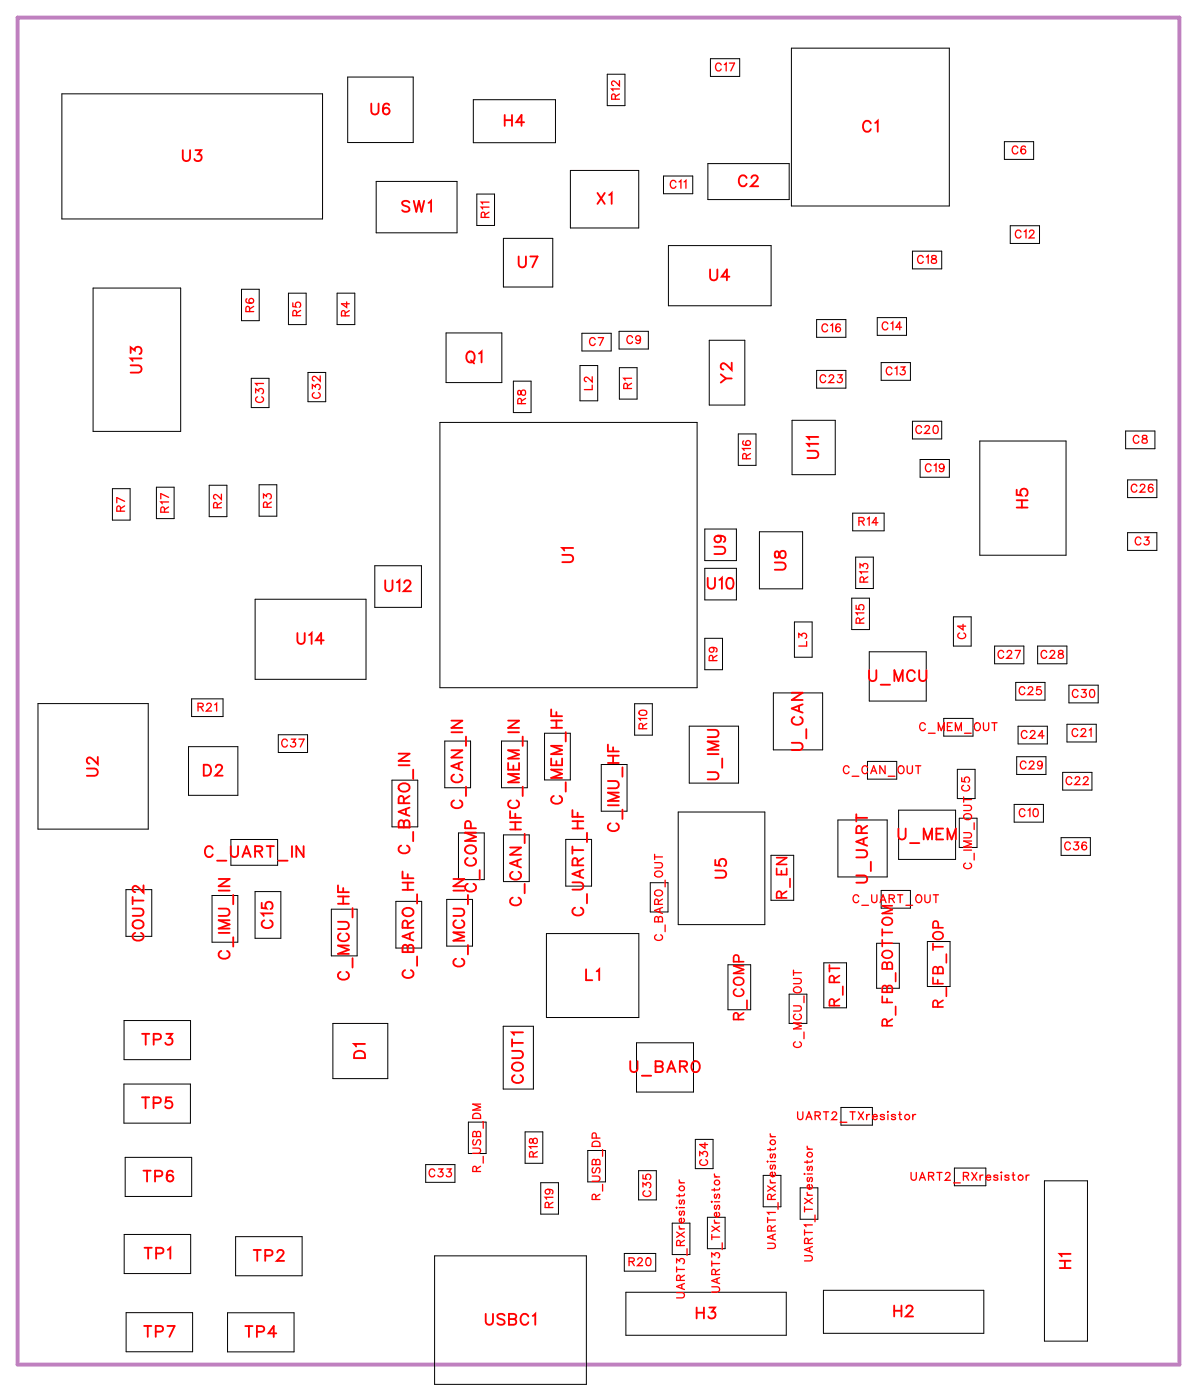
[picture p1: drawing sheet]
<svg xmlns="http://www.w3.org/2000/svg" width="78mm" height="91mm" viewBox="0 0 78 91" stroke-linecap="round" stroke-linejoin="round" font-family="sans-serif">
<path d="M1.1 1.1h75.5v87.5h-75.5z" fill="none" stroke="#bf80bf" stroke-width=".25"/>
<g fill="none" stroke="#000" stroke-width=".06">
<path d="M4 6.1h16.9v8.1h-16.9zM6 18.7h5.7v9.3h-5.7zM15.7 18.8h1.1v2h-1.1zM18.7 19h1.2v2.1h-1.2zM21.9 19h1.1v2.1h-1.1zM22.6 5h4.2v4.3h-4.2zM24.4 11.8h5.3v3.3h-5.3zM30.7 6.5h5.4v2.8h-5.4zM31 12.6h1.1v2h-1.1zM32.7 15.5h3.2v3.1h-3.2zM37 11.1h4.5v3.7h-4.5zM39.4 4.8h1.2v2.1h-1.2z"/>
<path d="M43.1 11.4h1.9v1.2h-1.9zM43.4 16h6.7v3.9h-6.7zM46 10.6h5.2v2.4h-5.2zM46.1 3.8h1.9v1.2h-1.9zM51.4 3.1h10.2v10.3h-10.2zM59.2 16.3h1.9v1.2h-1.9zM65.2 9.2h1.9v1.2h-1.9zM65.6 14.7h1.9v1.1h-1.9zM7.3 31.7h1.1v2.1h-1.1zM10.2 31.6h1.1v2.1h-1.1zM13.6 31.5h1.1v2.1h-1.1zM16.3 24.6h1.2v1.9h-1.2z"/>
<path d="M16.6 38.9h7.2v5.2h-7.2zM16.8 31.5h1.2v2h-1.2zM20 24.2h1.1v1.9h-1.1zM24.3 36.8h3.1v2.7h-3.1zM28.6 27.4h16.7v17.3h-16.7zM29 21.6h3.6v3.3h-3.6zM33.3 24.8h1.2v2h-1.2zM37.7 23.7h1.1v2.3h-1.1zM37.8 21.6h1.9v1.2h-1.9zM40.2 21.5h1.9v1.2h-1.9zM40.2 23.9h1.2v2h-1.2zM45.8 34.4h2v2h-2z"/>
<path d="M45.8 36.9h2v2.1h-2zM46.1 22.1h2.3v4.2h-2.3zM47.9 28.2h1.2v2h-1.2zM49.3 34.5h2.8v3.8h-2.8zM51.4 27.3h2.8v3.5h-2.8zM53 20.8h1.9v1.1h-1.9zM53 24.1h1.9v1.1h-1.9zM55.3 38.9h1.2v2h-1.2zM55.4 33.3h2v1.2h-2zM55.6 36.2h1.1v2h-1.1zM57 20.6h1.9v1.2h-1.9zM57.2 23.6h1.9v1.1h-1.9z"/>
<path d="M59.2 27.4h1.9v1.1h-1.9zM59.7 29.8h1.9v1.2h-1.9zM63.6 28.6h5.6v7.5h-5.6zM73.1 28h1.9v1.2h-1.9zM73.2 31.2h1.9v1.1h-1.9zM73.2 34.6h1.9v1.2h-1.9zM2.5 45.7h7.1v8.2h-7.1zM8.2 57.8h1.7v3h-1.7zM12.2 48.5h3.2v3.2h-3.2zM12.4 45.4h2.1v1.1h-2.1zM13.8 58.2h1.6v3h-1.6zM15 54.5h3v1.7h-3z"/>
<path d="M16.6 57.9h1.6v3.1h-1.6zM18.1 47.7h1.9v1.2h-1.9zM21.5 59.1h1.7v3h-1.7zM25.5 50.7h1.6v3h-1.6zM25.7 58.6h1.7v3h-1.7zM28.9 48.1h1.7v3.1h-1.7zM29 58.4h1.7v3.1h-1.7zM29.8 54.1h1.6v3h-1.6zM32.6 48.1h1.6v3.1h-1.6zM32.7 54.2h1.7v3.1h-1.7zM35.4 47.6h1.6v3.1h-1.6zM36.7 54.5h1.7v3.1h-1.7z"/>
<path d="M39 49.7h1.7v3h-1.7zM41.2 45.7h1.2v2.1h-1.2zM42.2 57.3h1.2v1.9h-1.2zM44 52.7h5.7v7.4h-5.7zM44.8 47.2h3.2v3.7h-3.2zM45.8 41.5h1.1v2h-1.1zM50.1 55.6h1.4v2.9h-1.4zM50.2 45h3.2v3.7h-3.2zM51.6 40.4h1.1v2.3h-1.1zM54.4 53.3h3.2v3.7h-3.2zM56.3 49.5h1.9v1.1h-1.9zM56.4 42.3h3.7v3.2h-3.7z"/>
<path d="M57.2 57.8h1.9v1.2h-1.9zM58.3 52.6h3.7v3.2h-3.7zM61.3 46.7h1.9v1.1h-1.9zM61.9 40.1h1.2v1.9h-1.2zM62.2 50h1.1v1.9h-1.1zM62.3 53.2h1.1v1.9h-1.1zM64.6 42h1.9v1.1h-1.9zM65.9 52.3h1.9v1.1h-1.9zM66 44.3h1.9v1.2h-1.9zM66 49.2h1.9v1.1h-1.9zM66.1 47.2h1.9v1.1h-1.9zM67.4 42h1.9v1.1h-1.9z"/>
<path d="M68.9 54.4h1.9v1.2h-1.9zM69 50.2h1.9v1.1h-1.9zM69.3 47h1.9v1.2h-1.9zM69.4 44.5h1.9v1.2h-1.9zM8 70.4h4.4v2.6h-4.4zM8.1 66.3h4.3v2.5h-4.3zM8.1 75.2h4.3v2.5h-4.3zM21.6 66.5h3.6v3.6h-3.6zM27.6 75.7h1.9v1.1h-1.9zM30.4 72.9h1.2v2h-1.2zM32.7 66.7h1.9v4h-1.9zM34.1 73.5h1.1v2.1h-1.1z"/>
<path d="M35.1 76.8h1.2v2.1h-1.2zM35.5 60.6h6v5.5h-6zM38.2 74.7h1.1v2.1h-1.1zM41.3 67.7h3.7v3.2h-3.7zM41.5 76h1.1v1.9h-1.1zM43.6 79.5h1.2v2h-1.2zM45.1 74h1.2v1.9h-1.2zM45.9 79.1h1.2v2h-1.2zM47.3 62.7h1.4v2.9h-1.4zM49.6 76.4h1.1v2h-1.1zM51.2 64.6h1.2v1.9h-1.2zM52 77.2h1.1v2h-1.1z"/>
<path d="M53.5 62.5h1.5v3h-1.5zM54.6 71.9h2v1.2h-2zM56.9 61.3h1.5v2.9h-1.5zM60.2 61.2h1.5v2.9h-1.5zM62 75.9h2v1.1h-2zM67.8 76.7h2.8v10.4h-2.8zM8.1 80.2h4.3v2.5h-4.3zM8.2 85.3h4.3v2.5h-4.3zM14.8 85.3h4.3v2.5h-4.3zM15.3 80.3h4.3v2.6h-4.3zM28.2 81.6h9.9v8.3h-9.9zM40.5 81.4h2.1v1.2h-2.1z"/>
<path d="M40.6 83.9h10.5v2.8h-10.5zM53.5 83.8h10.4v2.8h-10.4z"/>
</g>
<g fill="none" stroke="#f00" stroke-width=".12">
<path d="M11.9 9.8v.5l.2 .2 .2-.1v-.6M12.7 9.8h.4l-.2 .2a.24 .24 0 0 1 .1 .4 .24 .24 0 0 1-.4-.1M24.1 6.7v.5l.2 .2 .2-.1 .1-.6M25.3 6.8h-.1a.35 .35 0 0 0-.4 .2 .35 .35 0 0 0 .3 .4 .22 .22 0 0 0 .2-.2 .22 .22 0 0 0-.2-.2 .22 .22 0 0 0-.2 .2M26.6 13.2l-.2-.2-.3 .2 .1 .1 .4 .3v.1l-.2 .1-.3-.1M26.9 13l.1 .8 .2-.8 .2 .8 .1-.8M27.8 13.2l.2-.2v.8M32.8 7.5v.7M32.8 7.8h.4M33.2 7.5v.7M33.7 16.7v.5l.2 .2 .2-.1v-.6M34 7.9h-.5l.4-.4v.7"/>
<path d="M34.4 16.7h.5l-.3 .7M38.8 12.5l.5 .7M39.3 12.5l-.5 .7M39.5 12.7l.2-.2v.7M46.1 17.5v.5l.2 .2 .2-.1 .1-.6M47.4 18h-.5l.3-.5v.7M48.5 11.6a.26 .26 0 0 0-.3-.2 .26 .26 0 0 0-.2 .3v.1a.26 .26 0 0 0 .2 .3 .26 .26 0 0 0 .3-.2M48.8 11.6l.1-.2h.2l.1 .1-.1 .3-.3 .3h.4M56.5 8a.26 .26 0 0 0-.3-.2 .26 .26 0 0 0-.2 .3v.2a.26 .26 0 0 0 .2 .3 .26 .26 0 0 0 .3-.2M56.8 8l.2-.2v.8M8.5 23.7h.5l.2 .2-.1 .3h-.6M8.5 22.9v-.3l.3 .2a.24 .24 0 0 1 .3-.2 .24 .24 0 0 1 0 .4"/>
<path d="M9.2 23.3h-.7l.1 .2M25 37.7v.5l.2 .2 .3-.1v-.6M25.8 37.8l.1-.1v.7M26.3 37.9l.1-.2h.1l.2 .1-.1 .3-.4 .3h.5M30.3 22.9h.1a.33 .33 0 0 1 .4 .3 .33 .33 0 0 1-.4 .3l-.1-.2zM30.6 23.4l.2 .2M31.1 23l.2-.2v.7M36.5 36h.5l.2 .2-.1 .3h-.6M37.2 35.6h-.7l.1 .2M46 37.5v.5l.2 .2 .2-.1v-.6M46.4 35.5h.5l.2 .2-.1 .3h-.6M46.6 34.8a.22 .22 0 0 1 .2 .3 .22 .22 0 0 1-.3 .1 .22 .22 0 0 1 0-.4h.1a.34 .34 0 0 1 .5 .3l-.1 .1"/>
<path d="M46.7 37.7l.2-.2v.7M46.8 24.3l.3 .3M47.3 37.6l.1-.1a.37 .37 0 0 1 .2 .4 .37 .37 0 0 1-.2 .3 .45 .45 0 0 1-.1-.6zM47.5 24.6h-.4l-.3 .3M47.5 23.6v.4l-.3-.3-.3-.1-.1 .1v.2l.2 .1M50.3 36.5h.5l.2 .2-.1 .3h-.6M50.3 35.9v.3h.2l.3-.4a.24 .24 0 0 1 .2 .2 .24 .24 0 0 1-.2 .3l-.2-.1-.1-.3zM52.4 29.3h.5l.2 .2-.1 .2-.6 .1M53.1 28.8h-.7l.2 .2M53.1 28.4h-.7l.2 .2M66 31.8v.3l.3 .1a.25 .25 0 0 1 0-.4 .25 .25 0 0 1 .4 .1 .25 .25 0 0 1-.1 .3M66 33h.7"/>
<path d="M66 32.5h.7M66.4 32.5v.5M5.6 49.9h.5l.2 .2-.1 .3h-.6M6.3 49.2v.4l-.3-.3-.2-.1-.2 .1v.2l.2 .1M8.6 59h.5l.2 .2-.1 .3h-.6M8.6 58.5h.7M8.6 58.3v.4M8.7 59.8a.35 .35 0 0 1 .4 0 .35 .35 0 0 1 .2 .4 .33 .33 0 0 1-.5 .1 .33 .33 0 0 1-.1-.5zM9.3 57.5v.5l-.3-.4-.3-.1-.1 .2v.1l.2 .2M13.2 49.7h.3a.38 .38 0 0 1 .2 .3 .38 .38 0 0 1-.2 .4h-.3zM13.8 55.1a.26 .26 0 0 0-.3-.1 .26 .26 0 0 0-.2 .2v.2a.26 .26 0 0 0 .2 .3 .26 .26 0 0 0 .3-.2M14 49.8l.2-.1h.1l.1 .1-.1 .2-.3 .4h.5"/>
<path d="M14.1 55.9h.6M14.2 59h.5l.2 .2-.1 .3h-.6M14.2 57.9h.7M14.2 57.1h.7l-.7 .5h.7M14.9 59.8h-.7l.7 .3-.7 .2h.7M15 55v.5l.2 .2 .2-.1 .1-.6M15.1 58.1v.6M15.7 55.7l.3-.7 .3 .7M15.8 55.4h.4M16.6 55.3h.4v-.3h-.4v.7M16.8 55.3l.2 .4M17 58.6v.4h.3a.25 .25 0 0 1 0-.4 .25 .25 0 0 1 .4 .1 .25 .25 0 0 1-.1 .4"/>
<path d="M17.2 59.8a.26 .26 0 0 0-.2 .3 .26 .26 0 0 0 .3 .2h.1a.26 .26 0 0 0 .3-.2 .26 .26 0 0 0-.2-.3M17.3 55h.5M17.6 55v.7M17.7 59.3h-.7l.1 .2M18.1 55.9h.6M19 55v.7M19.3 41.1v.5l.2 .2 .2-.1 .1-.6M19.7 55v.7l-.5-.7v.7M20.1 41.3l.1-.2v.7M21 41.6h-.5l.4-.5v.7M21.9 59.9h.6l.2 .2-.1 .2-.7 .1M21.9 58.7h.8"/>
<path d="M21.9 58.2h.8M21.9 57.5v.5h.8M22.3 57.7v.3M22.3 58.2v.5M22.9 59v.6M25.9 49.7h.7M25.9 49h.7l-.7 .4h.7M26 51a.35 .35 0 0 1 .4-.1 .35 .35 0 0 1 .2 .4 .33 .33 0 0 1-.5 .1 .33 .33 0 0 1-.1-.4zM26.1 54.9a.26 .26 0 0 0-.2 .3 .26 .26 0 0 0 .3 .2h.1a.26 .26 0 0 0 .3-.2 .26 .26 0 0 0-.2-.3M26.1 57.8h.7M26.1 57.3h.7M26.1 56.6v.5h.7"/>
<path d="M26.2 53.5v-.2h-.2l-.1 .5h.7v-.3l-.1-.2-.2 .1-.1 .4M26.2 52.2v-.4l-.2-.1-.1 .5h.7M26.2 59a.35 .35 0 0 1 .5 0 .35 .35 0 0 1 .1 .4 .33 .33 0 0 1-.5 .1 .33 .33 0 0 1-.1-.5zM26.4 52.6v.3M26.5 56.8v.3M26.5 57.3v.5M26.6 52.5l-.7 .2 .7 .3M26.6 51.7l-.4 .2M26.8 50v.6M26.8 54v.6M26.8 59.8l-.3 .2M27.1 58.1v.6"/>
<path d="M29.3 48.7h.7l-.7 .5h.7M29.3 47.6h.7M29.3 46.8h.7l-.7 .5h.7M29.4 59h.5l.2 .2-.1 .3h-.6M29.4 57.1h.7l-.7 .5h.7M29.4 57.9h.7M29.5 52a.26 .26 0 0 0-.2 .3 .26 .26 0 0 0 .3 .2h.2a.26 .26 0 0 0 .2-.2 .26 .26 0 0 0-.1-.3M29.5 50.3a.26 .26 0 0 0-.2 .3 .26 .26 0 0 0 .3 .2h.2a.26 .26 0 0 0 .2-.2 .26 .26 0 0 0-.1-.3M29.6 59.8a.26 .26 0 0 0-.2 .3 .26 .26 0 0 0 .3 .2h.2a.26 .26 0 0 0 .2-.2 .26 .26 0 0 0-.1-.3M29.8 49.6v.3M30 49.5l-.7 .3 .7 .2M30.3 47.9v.6"/>
<path d="M30.3 51.1v.6M30.3 55a.35 .35 0 0 1 .4-.1 .35 .35 0 0 1 .2 .4 .33 .33 0 0 1-.5 .1 .33 .33 0 0 1-.1-.4zM30.4 57.4a.26 .26 0 0 0-.2 .3 .26 .26 0 0 0 .3 .2h.1a.26 .26 0 0 0 .3-.2 .26 .26 0 0 0-.2-.3M30.4 55.7a.26 .26 0 0 0-.2 .3 .26 .26 0 0 0 .3 .2h.1a.26 .26 0 0 0 .3-.2 .26 .26 0 0 0-.2-.3M30.4 58.1v.6M30.6 53.8l-.1-.4h-.2l-.1 .4h.7M30.9 54.1h-.7l.7 .3-.7 .2h.7M31.1 56.5v.6M33 47.6h.7M33 46.8h.7l-.7 .5h.7M33 49.6v.4h.7v-.4M33.1 55.1h.7l-.7 .4h.7"/>
<path d="M33.1 53.9h.7M33.1 53.4h.7M33.1 52.7v.4h.7M33.2 52a.26 .26 0 0 0-.2 .3 .26 .26 0 0 0 .3 .2h.1a.26 .26 0 0 0 .3-.2 .26 .26 0 0 0-.2-.3M33.3 58.3a.26 .26 0 0 0-.2 .3 .26 .26 0 0 0 .3 .2h.2a.26 .26 0 0 0 .2-.2 .26 .26 0 0 0-.1-.3M33.3 56.6a.26 .26 0 0 0-.2 .3 .26 .26 0 0 0 .3 .2h.2a.26 .26 0 0 0 .2-.2 .26 .26 0 0 0-.1-.3M33.3 49.7v.3M33.5 52.9v.2M33.5 53.4v.5M33.6 55.9v.3M33.7 48.7h-.7l.7 .3-.7 .3h.7M33.7 50.3h-.7l.7 .3-.7 .2h.7"/>
<path d="M33.8 55.8l-.7 .3 .7 .3M33.9 47.8v.7M33.9 51.1v.6M34.1 54.2v.6M34.1 57.4v.6M35.8 49.3v.4h.7v-.4M35.8 47.3h.7M35.8 46.8h.7M35.8 46.1v.4h.7M36 51.7a.26 .26 0 0 0-.2 .3 .26 .26 0 0 0 .3 .2h.1a.26 .26 0 0 0 .3-.2 .26 .26 0 0 0-.2-.3M36.1 46.3v.2M36.1 46.8v.5"/>
<path d="M36.1 49.4v.3M36.5 50h-.7l.7 .3-.7 .2h.7M36.5 48.5h-.7l.7 .2-.7 .3h.7M36.7 47.6v.6M36.7 50.8v.6M37.2 57.3h.5l.2 .2-.1 .3h-.6M37.2 53.8h.7M37.2 55.2h.7M37.2 52.6v.5h.7M37.2 55v.5M37.2 53.3h.7M37.3 59a.26 .26 0 0 0-.1 .3 .26 .26 0 0 0 .2 .2h.2a.26 .26 0 0 0 .3-.2 .26 .26 0 0 0-.2-.3"/>
<path d="M37.5 56.2v-.4h-.3v.4h.7M37.5 52.8v.3M37.5 53.3v.5M37.6 56.6v.3M37.9 56.5l-.7 .3 .7 .2M37.9 55.7l-.4 .3M38.1 54.1v.6M38.1 58.1v.6M39.5 50.7h.5l.2 .2-.1 .3h-.6M39.5 52.3h.7M39.5 49.6h.7M39.5 49.1h.7"/>
<path d="M39.5 48.4v.4h.7M39.6 53.5a.26 .26 0 0 0-.1 .3 .26 .26 0 0 0 .2 .2h.2a.26 .26 0 0 0 .3-.2 .26 .26 0 0 0-.2-.3M39.8 48.5v.3M39.8 49.1v.5M40.2 51.5h-.7l.7 .3-.7 .2h.7M40.4 49.8v.7M40.4 52.6v.6M45.9 50.2h.6l.2 .2-.1 .2h-.7M45.9 47.4h.6l.2 .2-.1 .3h-.7M45.9 49h.8M46.4 56.5h.6l.2 .3-.1 .2h-.7M46.4 55.9v.3h.3a.25 .25 0 0 1 0-.3 .25 .25 0 0 1 .4 0 .25 .25 0 0 1-.1 .4"/>
<path d="M46.7 48.2h-.8l.8 .2-.8 .3h.8M46.9 49.3v.6M51.4 48.3h.5l.2 .2-.1 .2h-.6M51.4 45h.7l-.7 .5h.7M51.6 46.6a.26 .26 0 0 0-.2 .3 .26 .26 0 0 0 .3 .2h.1a.26 .26 0 0 0 .3-.2 .26 .26 0 0 0-.1-.3M51.9 45.9v.3M52.1 45.8l-.7 .2 .7 .3M52.4 47.4v.6M55.6 56.9h.5l.2 .2-.1 .2h-.6M55.6 55.2h.5l.2 .2-.1 .3h-.6M55.6 53.1h.7M55.6 52.9v.5"/>
<path d="M55.9 54.1v-.4h-.2l-.1 .4h.7M56.1 54.5v.3M56.3 54.4l-.7 .3 .7 .2M56.3 53.6l-.4 .3M56.4 43.5v.5l.2 .2 .3-.1v-.6M56.5 56v.6M57.2 44.5h.6M58.1 44.2v-.7l.2 .7 .3-.7v.7M58.3 53.8v.5l.2 .2 .3-.1v-.6M59.1 54.8h.6M59.4 43.7a.26 .26 0 0 0-.3-.2 .26 .26 0 0 0-.2 .3v.2a.26 .26 0 0 0 .2 .2 .26 .26 0 0 0 .3-.1M59.7 43.5v.5l.2 .2 .2-.1 .1-.6"/>
<path d="M60 54.5v-.7l.2 .7 .3-.7v.7M60.8 54.2h.3M61.2 53.8h-.4v.7h.4M61.5 54.5v-.7l.3 .7 .3-.7v.7M8.8 60.6a.26 .26 0 0 0-.2 .3 .26 .26 0 0 0 .3 .2h.2a.26 .26 0 0 0 .2-.2 .26 .26 0 0 0-.1-.3M9.2 71.3h.5M9.2 67.2h.5M9.3 76h.5M9.5 71.3v.7M9.5 67.2v.7M9.5 76v.8M10 71.7l.4-.1v-.2l-.4-.1v.7"/>
<path d="M10 67.5h.4v-.3h-.4v.7M10.1 76.4h.4v-.3l-.4-.1v.8M10.8 67.2h.4l-.2 .2a.24 .24 0 0 1 .1 .4 .24 .24 0 0 1-.4-.1M11.1 71.3h-.3v.3a.25 .25 0 0 1 .3 0 .25 .25 0 0 1 0 .4 .25 .25 0 0 1-.4-.1M11.2 76.1a.35 .35 0 0 0-.4 .2 .35 .35 0 0 0 .2 .5 .22 .22 0 0 0 .3-.2 .22 .22 0 0 0-.2-.3 .22 .22 0 0 0-.3 .2M14.2 60.6h.7M14.4 61.8a.26 .26 0 0 0-.2 .3 .26 .26 0 0 0 .3 .2h.1a.26 .26 0 0 0 .3-.2 .26 .26 0 0 0-.2-.3M15.1 60.9v.6M22.1 63.1a.26 .26 0 0 0-.2 .3 .26 .26 0 0 0 .3 .2h.2a.26 .26 0 0 0 .3-.2 .26 .26 0 0 0-.2-.3M22.1 60.6a.26 .26 0 0 0-.2 .3 .26 .26 0 0 0 .3 .2h.2a.26 .26 0 0 0 .3-.2 .26 .26 0 0 0-.2-.3M22.7 61.4h-.8l.8 .3-.8 .3h.8M22.9 62.2v.7"/>
<path d="M23.1 68.3h.2h.3l.1 .4h-.7zM23.7 67.8h-.7l.1 .2M26.3 63a.26 .26 0 0 0-.2 .3 .26 .26 0 0 0 .3 .2h.2a.26 .26 0 0 0 .2-.2 .26 .26 0 0 0-.1-.3M26.5 61.5l-.1-.1h-.2l-.1 .5h.7v-.4l-.1-.1h-.2v.5M26.5 60.3l-.1-.4-.2-.1-.1 .5h.7M26.6 60.7v.3M26.8 60.6l-.7 .2 .7 .3M27.1 62.1v.6M29.6 62.3a.26 .26 0 0 0-.2 .3 .26 .26 0 0 0 .3 .2h.2a.26 .26 0 0 0 .2-.2 .26 .26 0 0 0-.1-.3M30.1 60.6h-.7l.7 .2-.7 .3h.7M30.4 61.4v.6M33.2 68.3h.6l.2 .2-.1 .2h-.7"/>
<path d="M33.2 67.7h.8M33.2 67.5v.5M33.4 69.1a.35 .35 0 0 1 .4-.1 .35 .35 0 0 1 .1 .4 .33 .33 0 0 1-.4 .2 .33 .33 0 0 1-.1-.5zM33.4 69.8a.26 .26 0 0 0-.2 .3 .26 .26 0 0 0 .3 .2h.2a.26 .26 0 0 0 .3-.2 .26 .26 0 0 0-.2-.3M34 67.1h-.8l.2 .1M38.1 63v.7h.4M38.7 63.1l.2-.1v.7M40.9 68.9v.5l.2 .2 .3-.1v-.6M41.7 69.9h.6M42.6 69.3h.4v.2l-.1 .1h-.3v-.7l.4 .1v.2l-.1 .1M43.3 69.6l.3-.7 .3 .7M43.4 69.4h.4"/>
<path d="M44.1 69.3l.4-.1 .1-.2-.5-.1v.7M44.4 69.3l.2 .3M45 69a.33 .33 0 0 1 .4 .3 .33 .33 0 0 1-.4 .3l-.1-.2zM9.4 86.1h.4M9.4 81.1h.5M9.6 86.1v.7M9.6 81.1v.7M10.1 86.5h.4l.1-.3-.5-.1v.7M10.1 81.4h.4l.1-.3h-.5v.7M10.9 86.1h.4l-.3 .7M10.9 81.2l.2-.1v.7M15.9 86.1h.5"/>
<path d="M16.2 86.1v.8M16.5 81.2h.4M16.7 86.5h.4v-.3l-.4-.1v.8M16.7 81.2v.7M17.2 81.6l.4-.1 .1-.2-.5-.1v.7M17.9 86.6h-.5l.4-.5v.8M18 81.4l.1-.2h.2l.1 .1-.1 .3-.3 .3h.4M31.5 85.4v.5l.2 .2 .3-.1v-.6M32.8 85.5l-.2-.1-.3 .1 .1 .1 .4 .3v.1l-.2 .1-.3-.1M33 85.7l.5 .1v.1l-.1 .2h-.4v-.7h.5v.2l-.1 .1M34.3 85.5a.26 .26 0 0 0-.3-.2 .26 .26 0 0 0-.2 .3v.2a.26 .26 0 0 0 .2 .3 .26 .26 0 0 0 .3-.2M34.6 85.5l.2-.1v.7"/>
<path d="M45.2 84.9v.7M45.2 85.3h.5M45.7 84.9v.7M46.1 84.9h.3l-.2 .3a.24 .24 0 0 1 .2 .4 .24 .24 0 0 1-.4-.1M58.1 84.8v.7M58.1 85.1h.4M58.5 84.8v.7M58.8 85l.2-.2h.1l.2 .1-.1 .3-.4 .3h.5M68.8 82.4h.7M68.8 81.9h.7M69.1 81.9v.5M69.5 81.5h-.7l.1 .1"/>
</g>
<g fill="none" stroke="#f00" stroke-width=".08">
<path d="M16 19.4a.22 .22 0 0 0 .2 .3 .22 .22 0 0 0 .2-.3 .16 .16 0 0 0-.2 .1 .16 .16 0 0 0 .1 .2M16.5 19.9l-.3 .2M19 19.7v.2h.2a.18 .18 0 0 1 0-.2 .18 .18 0 0 1 .3 0 .18 .18 0 0 1-.1 .3M22.5 19.6v.4l-.3-.3h.5M31.5 14.1v-.3h-.2l-.1 .3h.6M31.8 13.5h-.6l.1 .1M31.8 13.1h-.6l.1 .2M31.8 13.8l-.3 .2M40 6.4l-.1-.2-.1-.1-.1 .3h.5M40.2 5.8h-.5l.1 .1M40.2 5.2v.4l-.3-.3-.2 .1 .1 .2M40.2 6.1l-.2 .2"/>
<path d="M43.9 11.8a.19 .19 0 0 0-.2-.1 .19 .19 0 0 0-.2 .2v.1a.19 .19 0 0 0 .2 .2 .19 .19 0 0 0 .2-.1M44.1 11.8l.1-.1v.5M44.4 11.8l.1-.1v.5M46.8 4.2a.19 .19 0 0 0-.2-.1 .19 .19 0 0 0-.1 .2v.1a.19 .19 0 0 0 .1 .2 .19 .19 0 0 0 .2-.1M47 4.2l.2-.1v.5M47.4 4.1h.3l-.2 .5M59.9 16.7a.19 .19 0 0 0-.2-.1 .19 .19 0 0 0-.1 .2v.1a.19 .19 0 0 0 .1 .2 .19 .19 0 0 0 .2-.1M60.1 16.7l.2-.1v.5M60.5 16.6v.2a.21 .21 0 0 1 .3 0 .21 .21 0 0 1 0 .3h-.3v-.2l.3-.2v-.1zM66.1 9.6a.19 .19 0 0 0-.2-.1 .19 .19 0 0 0-.2 .2v.1a.19 .19 0 0 0 .2 .2 .19 .19 0 0 0 .2-.1M66.3 15.1a.19 .19 0 0 0-.2-.2 .19 .19 0 0 0-.2 .2v.2a.19 .19 0 0 0 .2 .2 .19 .19 0 0 0 .2-.2M66.5 15l.1-.1v.6"/>
<path d="M66.6 9.6v-.1a.22 .22 0 0 0-.3 .2 .22 .22 0 0 0 .3 .2 .16 .16 0 0 0-.1-.2 .16 .16 0 0 0-.2 .1M66.8 15.1l.1-.2 .2 .1-.3 .5h.4M7.8 33.2v-.3h-.1l-.1 .3h.5M8.1 32.9l-.3 .1M8.1 32.6l-.5-.3v.4M10.7 33.3v-.3l-.2-.1-.1 .4h.5M10.9 32.6h-.5l.1 .1M10.9 32.9l-.2 .2M10.9 32.3l-.5-.2v.3M14.1 33v-.3l-.1-.1-.1 .4h.5M14.4 32.1v.3l-.4-.3-.1 .1 .1 .2M14.4 32.6l-.3 .2"/>
<path d="M16.2 20.2v-.3h-.1l-.1 .3h.5M16.6 25.5v-.2l.2 .1a.17 .17 0 0 1 .3-.1 .17 .17 0 0 1-.1 .3M16.7 25.8a.19 .19 0 0 0-.1 .2 .19 .19 0 0 0 .2 .1h.1a.19 .19 0 0 0 .2-.1 .19 .19 0 0 0-.1-.2M17.1 32.4v-.3l.2 .1a.17 .17 0 0 1 .3-.1 .17 .17 0 0 1-.1 .3M17.1 24.9h-.5l.1 .1M17.3 33v-.3l-.1-.1-.1 .4h.5M17.6 32.6l-.3 .2M19.3 20.5l-.1-.3h-.1l-.1 .3h.5M19.5 20.2l-.2 .1M20.3 25.3v-.3l.2 .1a.17 .17 0 0 1 .3-.1 .17 .17 0 0 1-.1 .3M20.4 25.5a.19 .19 0 0 0-.1 .2 .19 .19 0 0 0 .2 .2h.1a.19 .19 0 0 0 .2-.2 .19 .19 0 0 0-.1-.2M20.8 24.4v.4l-.4-.4-.1 .2 .1 .1"/>
<path d="M22.4 20.5v-.3h-.1l-.1 .3h.5M22.7 20.2l-.3 .1M33.6 25.4v.2l.1 .1 .3-.4a.17 .17 0 0 1 .1 .2 .17 .17 0 0 1-.1 .2l-.2-.3zM33.9 26.2l-.1-.3h-.1l-.1 .3h.5M34.1 25.9l-.2 .2M38.5 24.5v.3l-.4-.3-.2 .1 .2 .2M38.5 25v.3h-.6M38.6 22.1a.19 .19 0 0 0-.2-.2 .19 .19 0 0 0-.1 .2v.2a.19 .19 0 0 0 .1 .1 .19 .19 0 0 0 .2-.1M38.8 21.9h.4l-.3 .5M40.7 25.2v-.3h-.1l-.1 .3h.5M41 24.6h-.5l.1 .1M41 24.9l-.3 .2"/>
<path d="M41.1 21.9a.19 .19 0 0 0-.2-.1 .19 .19 0 0 0-.2 .2v.1a.19 .19 0 0 0 .2 .2 .19 .19 0 0 0 .2-.1M41.6 22a.16 .16 0 0 1-.2 .1 .16 .16 0 0 1-.1-.2 .16 .16 0 0 1 .3 0l-.1 .4-.2-.1M48.3 28.6l-.1 .1a.22 .22 0 0 0 .3 .3 .22 .22 0 0 0 .2-.4 .16 .16 0 0 0-.3 .1 .16 .16 0 0 0 .2 .2M48.5 29.8l-.1-.3h-.1l-.1 .3h.5M48.7 29.1h-.5l.1 .2M48.7 29.5l-.2 .1M53.6 24.5a.19 .19 0 0 0-.2-.2 .19 .19 0 0 0-.2 .2v.2a.19 .19 0 0 0 .2 .2 .19 .19 0 0 0 .2-.2M53.7 21.2a.19 .19 0 0 0-.2-.2 .19 .19 0 0 0-.1 .2v.2a.19 .19 0 0 0 .1 .2 .19 .19 0 0 0 .2-.2M53.8 24.5l.1-.2 .2 .1-.3 .5h.4M53.9 21.1l.2-.1v.6M54.4 24.3h.3l-.2 .2a.18 .18 0 0 1 .2 .3 .17 .17 0 0 1-.3 0M54.6 21.1h-.1a.22 .22 0 0 0-.3 .2 .22 .22 0 0 0 .4 .2 .16 .16 0 0 0-.1-.3 .16 .16 0 0 0-.2 .2"/>
<path d="M55.6 39.3v.3h.2a.18 .18 0 0 1 0-.3 .18 .18 0 0 1 .3 .1 .18 .18 0 0 1-.1 .2M55.8 33.9l.3-.1v-.1l-.3-.1v.5M55.8 36.9v-.3l.2 .2a.18 .18 0 0 1 .3-.2 .17 .17 0 0 1 0 .3M55.9 33.9l.2 .2M56.1 37.8v-.3h-.2l-.1 .3h.6M56.1 39.8h-.5l.1 .1M56.3 33.7l.1-.1v.5M56.4 37.1h-.6l.1 .2M56.4 37.5l-.3 .1M57 34h-.4l.3-.4v.5M57.6 21a.19 .19 0 0 0-.2-.1 .19 .19 0 0 0-.1 .2v.1a.19 .19 0 0 0 .1 .2 .19 .19 0 0 0 .2-.1M57.9 21l.1-.1v.5"/>
<path d="M57.9 24a.19 .19 0 0 0-.2-.2 .19 .19 0 0 0-.1 .2v.2a.19 .19 0 0 0 .1 .1 .19 .19 0 0 0 .2-.1M58.1 23.9l.1-.1v.5M58.5 23.8h.3l-.2 .2a.17 .17 0 0 1 .1 .3 .17 .17 0 0 1-.3 0M58.5 21.3h-.3l.2-.4v.5M59.8 27.8a.19 .19 0 0 0-.2-.2 .19 .19 0 0 0-.1 .2v.2a.19 .19 0 0 0 .1 .2 .19 .19 0 0 0 .2-.2M60.1 27.8l.1-.2 .2 .1-.4 .5h.4M60.5 30.3a.19 .19 0 0 0-.3-.2 .19 .19 0 0 0-.1 .2v.2a.19 .19 0 0 0 .1 .1 .19 .19 0 0 0 .3-.1M60.7 27.7a.23 .23 0 0 1 .2 .2 .23 .23 0 0 1-.2 .2l-.1-.2zM60.7 30.2l.1-.1v.5M61.3 30.3a.16 .16 0 0 1-.2 .1 .16 .16 0 0 1-.1-.2 .16 .16 0 0 1 .3 0l-.1 .4h-.2M73.8 31.6a.19 .19 0 0 0-.2-.1 .19 .19 0 0 0-.1 .2v.1a.19 .19 0 0 0 .1 .2 .19 .19 0 0 0 .2-.2M74 28.4a.19 .19 0 0 0-.3-.1 .19 .19 0 0 0-.1 .2v.1a.19 .19 0 0 0 .1 .2 .19 .19 0 0 0 .3-.1"/>
<path d="M74 31.6l.1-.1 .2 .1-.3 .4h.4M74.1 35a.19 .19 0 0 0-.2-.1 .19 .19 0 0 0-.2 .2v.1a.19 .19 0 0 0 .2 .2 .19 .19 0 0 0 .2-.1M74.2 28.3v.2a.21 .21 0 0 1 .2 0 .21 .21 0 0 1 0 .3l-.2-.1v-.1l.3-.2-.1-.1zM74.3 34.9h.3l-.1 .2a.17 .17 0 0 1 .1 .3 .17 .17 0 0 1-.3-.1M74.9 31.5h-.1a.22 .22 0 0 0-.3 .2 .22 .22 0 0 0 .4 .2 .16 .16 0 0 0-.1-.2 .16 .16 0 0 0-.2 .1M12.9 45.9h.3v-.1l-.3-.1v.5M13 45.9l.2 .3M13.4 45.8l.2-.1 .1 .1-.3 .4h.3M13.9 45.8l.2-.1v.5M18.7 48.1a.19 .19 0 0 0-.3-.1 .19 .19 0 0 0-.1 .2v.1a.19 .19 0 0 0 .1 .2 .19 .19 0 0 0 .3-.1M18.9 48h.3l-.2 .2a.18 .18 0 0 1 .2 .3 .17 .17 0 0 1-.3-.1M19.4 48h.3l-.2 .5"/>
<path d="M41.5 46.2a.25 .25 0 0 1 .3-.1 .25 .25 0 0 1 .2 .3 .25 .25 0 0 1-.3 .1 .25 .25 0 0 1-.2-.3zM41.7 47.3v-.3h-.1l-.1 .3h.5M42 46.7h-.5l.1 .1M42 47l-.3 .2M42.5 56h.4l.1 .2-.1 .2h-.4M42.5 55.7h.5M42.5 55.5v.3M42.8 59.7l-.1-.2-.1 .1-.1 .3h.5l-.1-.4-.1 .1v.3M42.8 58.7l-.1-.2-.1-.1-.1 .3h.5M42.8 59v.3M43 59l-.5 .1 .5 .2M43 58.4l-.2 .2"/>
<path d="M43.2 57.2v.4M46.2 42.1a.16 .16 0 0 1 .2 .2 .16 .16 0 0 1-.3 0 .16 .16 0 0 1 0-.2h.4v.2M46.3 42.9v-.3h-.2l-.1 .3h.6M46.6 42.6l-.3 .1M51.9 41.4v-.2l.2 .1a.17 .17 0 0 1 .2-.1 .17 .17 0 0 1 0 .3M52.4 41.7v.3h-.5M55.1 49.9a.19 .19 0 0 0-.2-.2 .19 .19 0 0 0-.1 .2v.2a.19 .19 0 0 0 .1 .2 .19 .19 0 0 0 .2-.2M55.3 50.4h.5M55.8 58.2a.19 .19 0 0 0-.3-.1 .19 .19 0 0 0-.1 .2v.1a.19 .19 0 0 0 .1 .2 .19 .19 0 0 0 .3-.1M55.8 40.5v-.3l-.1-.1-.1 .4h.5M56 58.8h.4M56.1 40.1l-.3 .2"/>
<path d="M56.3 49.9a.19 .19 0 0 0-.2-.2 .19 .19 0 0 0-.1 .2v.2a.19 .19 0 0 0 .1 .2 .19 .19 0 0 0 .2-.2M56.5 50.3l.2-.6 .2 .6M56.6 58.1v.4l.1 .1h.2v-.5M56.6 50.1h.3M57.1 58.6l.2-.5 .2 .5M57.2 58.5h.3M57.5 49.7v.6l-.4-.6v.6M57.7 50.4h.4M57.7 58.4l.3-.1 .1-.1-.4-.1v.5M57.9 58.4l.2 .2M58.3 58.1h.3M58.4 58.1v.5"/>
<path d="M58.8 58.8h.5M58.9 49.7v.4l.2 .2 .1-.1v-.5M59.4 49.7h.4M59.6 49.7v.6M60.1 58.1v.4l.1 .1h.2v-.5M60.1 47.1a.19 .19 0 0 0-.2-.1 .19 .19 0 0 0-.2 .1v.2a.19 .19 0 0 0 .2 .2 .19 .19 0 0 0 .2-.2M60.3 47.6h.4M60.6 58.1h.3M60.8 58.1v.5M60.9 47.5v-.5l.2 .5 .2-.5v.5M61.5 47.2h.2M61.8 47h-.3v.5h.3"/>
<path d="M62 47.5v-.5l.2 .5 .2-.5v.5M62.3 41.1a.19 .19 0 0 0-.1 .2 .19 .19 0 0 0 .2 .2h.1a.19 .19 0 0 0 .2-.2 .19 .19 0 0 0-.1-.2M62.4 50.5v.3h.3a.18 .18 0 0 1 0-.3 .18 .18 0 0 1 .2 0 .18 .18 0 0 1 0 .3M62.5 40.6v.3l-.3-.2h.5M62.6 51a.19 .19 0 0 0-.2 .2 .19 .19 0 0 0 .2 .2h.2a.19 .19 0 0 0 .2-.2 .19 .19 0 0 0-.2-.2M62.6 54.1h.3l.2 .1-.1 .2h-.4M62.6 52.3h.3l.2 .2-.1 .1-.4 .1M62.6 55.2h.5M62.6 51.9h.5M62.6 51.8v.3M62.6 47.6h.5M62.7 56.1a.19 .19 0 0 0-.1 .2 .19 .19 0 0 0 .2 .1h.1a.19 .19 0 0 0 .2-.1 .19 .19 0 0 0-.1-.2"/>
<path d="M63.1 54.6h-.5l.5 .2-.5 .2h.5M63.3 53.5v.4M63.3 55.4v.5M63.9 47v.3l.1 .2 .2-.1v-.4M64.4 47h.3M64.6 47v.5M65.2 42.4a.19 .19 0 0 0-.2-.1 .19 .19 0 0 0-.2 .1v.2a.19 .19 0 0 0 .2 .2 .19 .19 0 0 0 .2-.2M65.4 42.4l.1-.1h.2l-.3 .5h.3M65.9 42.3h.4l-.3 .5M66.5 44.7a.19 .19 0 0 0-.2-.1 .19 .19 0 0 0-.1 .2v.1a.19 .19 0 0 0 .1 .2 .19 .19 0 0 0 .2-.1M66.5 52.7a.19 .19 0 0 0-.2-.2 .19 .19 0 0 0-.1 .2v.2a.19 .19 0 0 0 .1 .2 .19 .19 0 0 0 .2-.2M66.6 49.6a.19 .19 0 0 0-.2-.2 .19 .19 0 0 0-.1 .2v.2a.19 .19 0 0 0 .1 .2 .19 .19 0 0 0 .2-.2"/>
<path d="M66.7 47.6a.19 .19 0 0 0-.2-.1 .19 .19 0 0 0-.2 .2v.1a.19 .19 0 0 0 .2 .2 .19 .19 0 0 0 .2-.2M66.8 52.6l.1-.1v.6M66.8 44.7l.1-.1 .2 .1-.4 .4h.4M66.8 49.6l.1-.2 .2 .1-.3 .5h.4M66.9 47.6l.1-.1 .2 .1-.3 .4h.3M67.2 52.6a.23 .23 0 0 1 .2 .2 .23 .23 0 0 1-.2 .2l-.1-.2zM67.6 44.6h-.3v.2a.18 .18 0 0 1 .3 0 .18 .18 0 0 1 0 .3 .18 .18 0 0 1-.3-.1M67.7 49.6a.16 .16 0 0 1-.2 .1 .16 .16 0 0 1-.1-.2 .16 .16 0 0 1 .3 0l-.1 .4h-.2M67.8 47.8h-.4l.3-.3v.5M68 42.4a.19 .19 0 0 0-.3-.1 .19 .19 0 0 0-.1 .1v.2a.19 .19 0 0 0 .2 .2 .19 .19 0 0 0 .2-.2M68.2 42.4l.1-.1h.2l-.3 .5h.3M68.8 42.3v.1a.21 .21 0 0 1 .2 .1 .21 .21 0 0 1 0 .2h-.3v-.2l.3-.1v-.1z"/>
<path d="M69.5 54.8a.19 .19 0 0 0-.2-.1 .19 .19 0 0 0-.2 .2v.1a.19 .19 0 0 0 .2 .2 .19 .19 0 0 0 .2-.1M69.6 50.6a.19 .19 0 0 0-.2-.1 .19 .19 0 0 0-.2 .2v.1a.19 .19 0 0 0 .2 .2 .19 .19 0 0 0 .2-.2M69.8 54.7h.2l-.1 .2a.17 .17 0 0 1 .1 .3 .17 .17 0 0 1-.3-.1M69.8 50.6l.1-.1 .2 .1-.3 .4h.3M70 47.5a.19 .19 0 0 0-.2-.2 .19 .19 0 0 0-.2 .2v.2a.19 .19 0 0 0 .2 .1 .19 .19 0 0 0 .2-.1M70 44.9a.19 .19 0 0 0-.2-.1 .19 .19 0 0 0-.2 .2v.1a.19 .19 0 0 0 .2 .2 .19 .19 0 0 0 .2-.1M70.2 47.5l.1-.2 .2 .1-.3 .4h.3M70.2 44.8h.3l-.1 .2a.17 .17 0 0 1 .1 .3 .17 .17 0 0 1-.3-.1M70.4 50.6l.1-.1 .2 .1-.4 .4h.4M70.5 54.8v-.1a.22 .22 0 0 0-.3 .2 .22 .22 0 0 0 .3 .2 .16 .16 0 0 0 0-.2 .16 .16 0 0 0-.3 .1M70.7 47.4l.1-.1v.5M70.8 44.8a.23 .23 0 0 1 .3 .2 .23 .23 0 0 1-.3 .3l-.1-.2z"/>
<path d="M28.2 76.1a.19 .19 0 0 0-.2-.2 .19 .19 0 0 0-.1 .2v.2a.19 .19 0 0 0 .1 .1 .19 .19 0 0 0 .2-.1M28.5 75.9h.2l-.1 .2a.17 .17 0 0 1 .1 .3 .17 .17 0 0 1-.3 0M29 75.9h.3l-.2 .2a.18 .18 0 0 1 .2 .3 .17 .17 0 0 1-.3 0M30.7 74.6h.4l.1 .1-.1 .2h-.4M30.7 72.4a.29 .29 0 0 1 .5 .1v.2h-.5zM30.8 74l-.1 .2 .1 .2 .1-.1 .1-.2 .1-.1 .1 .2-.1 .2M30.9 76.1v-.3h-.1l-.1 .3h.5M30.9 73.6v-.1h-.2v.3h.5l-.1-.3h-.1l-.1 .3M31.2 75.8l-.3 .1M31.2 71.7h-.5l.5 .2-.5 .2h.5M31.4 72.9v.4M31.4 75.1v.5"/>
<path d="M34.4 74v.2l.1 .1 .2-.4a.17 .17 0 0 1 .2 .2 .17 .17 0 0 1-.2 .2l-.1-.3zM34.6 75.2v-.3l-.1-.1-.1 .4h.5M34.9 74.5h-.5l.1 .1M34.9 74.8l-.3 .2M35.6 77.3a.16 .16 0 0 1 .1 .2 .16 .16 0 0 1-.2 0 .16 .16 0 0 1 0-.2h.4l-.1 .3M35.6 78.4v-.2l-.1-.1-.1 .3h.5M35.9 77.8h-.5l.1 .1M35.9 78.1l-.3 .2M38.4 76.4h.4l.2 .1-.1 .2h-.5M38.5 75.9l-.1 .1 .1 .2 .1-.1 .2-.2 .2 .1-.1 .2M38.5 74.2h.4l.1 .3h-.6zM38.7 77.9v-.3h-.2l-.1 .3h.6"/>
<path d="M38.7 75.4l-.1-.1h-.1l-.1 .4h.6l-.1-.4-.2 .1v.3M38.7 73.9v-.3h-.2l-.1 .3h.6M39 77.6l-.3 .2M39.1 74.7v.4M39.1 76.9v.5M41.7 77.1v-.3l.2 .2a.17 .17 0 0 1 .3-.1 .17 .17 0 0 1 0 .3M41.7 76.3v.3h.3a.18 .18 0 0 1 0-.3 .18 .18 0 0 1 .2 0 .18 .18 0 0 1 0 .3M41.9 77.4a.19 .19 0 0 0-.2 .2 .19 .19 0 0 0 .2 .1h.2a.19 .19 0 0 0 .2-.1 .19 .19 0 0 0-.2-.2M42.6 60.7a.19 .19 0 0 0-.1 .2 .19 .19 0 0 0 .2 .2h.1a.19 .19 0 0 0 .2-.2 .19 .19 0 0 0-.1-.2M43.2 60.1v.4M43.9 78.5h.1M44.1 79.6l.1 .2"/>
<path d="M44.1 76.6l.1 .2M44.1 78.4h.3M44.1 76.8h.3M44.1 79.8h.3M44.1 77.6v.2M44.2 78.7l-.1 .2h.1l.2-.2v.1v.1M44.2 78l-.1 .2h.1l.2-.2v.1v.1M44.4 79.1a.16 .16 0 0 1 0 .3 .16 .16 0 0 1-.2 0 .16 .16 0 0 1 0-.3v.3M44.4 77.6l-.1 .1h-.4M45.4 75.1v-.3l.2 .2a.18 .18 0 0 1 .3-.2 .17 .17 0 0 1-.1 .3M45.6 75.3a.19 .19 0 0 0-.2 .3 .19 .19 0 0 0 .2 .1h.2a.19 .19 0 0 0 .1-.1 .19 .19 0 0 0-.1-.3M45.8 74.2v.4l-.4-.3h.5"/>
<path d="M46.2 78.1h.1M46.2 79.7l.5 .3M46.4 79.3l.1 .2M46.4 76.3l.1 .2M46.4 79.5h.3M46.4 78.1h.3M46.4 77.2v.2M46.4 76.5h.3M46.5 78.3l-.1 .2h.1l.2-.2v.1v.2M46.5 77.6l-.1 .2h.1l.2-.2v.1v.1M46.7 78.8a.16 .16 0 0 1 0 .2 .16 .16 0 0 1-.2 0 .16 .16 0 0 1 0-.2v.3M46.7 77.2l-.1 .1h-.4"/>
<path d="M46.7 79.7l-.5 .3M49.8 75.5h.1M49.8 79.3h.5M49.8 79.1v.3M49.8 77l.5 .4M50 76.6l.2 .2M50 73.6l.2 .2M50 73.8h.3M50 76.8h.3M50 75.5h.3M50 74.6v.2M50.1 80v-.3h-.2l-.1 .3h.5"/>
<path d="M50.1 77.9v-.3h-.2l-.1 .3h.5M50.1 75.7l-.1 .2h.1l.2-.2v.1v.1M50.1 75l-.1 .2h.1l.2-.2v.1v.1M50.3 76.2a.16 .16 0 0 1 0 .2 .16 .16 0 0 1-.2 0 .16 .16 0 0 1 .1-.2v.2M50.3 78.8h-.5l.1 .1M50.3 74.6v.1h-.5M50.3 79.6l-.2 .2M50.3 77.6l-.2 .1M50.3 77l-.5 .4M50.5 78.1v.5M51.5 65.3h.4l.1 .2v.2h-.5M51.5 63.6h.4l.1 .1v.2h-.5"/>
<path d="M51.5 63.2h.5M51.5 63v.4M51.6 67.7a.19 .19 0 0 0-.1 .2 .19 .19 0 0 0 .2 .1h.1a.19 .19 0 0 0 .2-.1 .19 .19 0 0 0-.1-.2M51.6 65.9a.19 .19 0 0 0-.1 .2 .19 .19 0 0 0 .2 .1h.1a.19 .19 0 0 0 .2-.1 .19 .19 0 0 0-.1-.2M51.8 72.2v.4l.1 .1h.2v-.5M52 66.4h-.5l.5 .2-.5 .2h.5M52.2 64.7v.4M52.2 67v.5M52.2 76.3h.1M52.2 78.4v.3M52.2 79.9v.3M52.2 78.6h.5"/>
<path d="M52.2 77.8l.5 .4M52.3 72.7l.2-.5 .2 .5M52.4 72.6h.3M52.4 77.5l.2 .1M52.4 74.5l.2 .2M52.4 77.6h.3M52.4 76.3h.3M52.4 75.4v.2M52.4 74.7h.3M52.5 76.5l-.1 .2h.1l.2-.2v.1v.2M52.5 75.8l-.1 .2h.1l.2-.2v.1v.1M52.7 77a.16 .16 0 0 1 0 .2 .16 .16 0 0 1-.2 0 .16 .16 0 0 1 .1-.2v.2"/>
<path d="M52.7 79.6h-.5l.1 .1M52.7 75.4v.1h-.5M52.7 77.8l-.5 .4M52.9 78.9v.5M52.9 72.5l.3-.1v-.1l-.3-.1v.5M53.1 72.5l.2 .2M53.5 72.2h.3M53.6 72.2v.5M54 72.3l.2-.1 .1 .2-.3 .3h.3M54.6 72.9h.4M55.2 72.2h.3M55.4 72.2v.5"/>
<path d="M55.7 72.2l.4 .5M56.1 72.2l-.4 .5M56.3 72.4v.3M56.5 72.4l-.2 .1M56.7 72.5h.3a.16 .16 0 0 0-.2-.1 .16 .16 0 0 0-.2 .2 .16 .16 0 0 0 .2 .1h.2M57.4 72.5l-.2-.1v.1l.2 .2h-.1h-.1M57.6 72.2h.1M57.7 72.4v.3M58.1 72.5l-.2-.1v.1l.2 .2h-.2M58.4 72.4h.1M58.4 72.2v.4l.1 .1M59.2 76.2v.3l.1 .2 .2-.1v-.4"/>
<path d="M59.3 72.4v.3M59.5 72.4l-.2 .1M59.7 76.7l.2-.5 .2 .5M59.8 76.5h.2M60.3 76.4h.3v-.2h-.3v.5M60.5 76.4l.1 .3M60.8 76.2h.4M61 76.2v.5M61.4 76.3l.2-.1 .1 .1-.3 .4h.3M61.9 76.8h.5M62.6 76.4h.2l.1-.2h-.3v.5M62.7 76.4l.2 .3"/>
<path d="M63.1 76.2l.3 .5M63.4 76.2l-.3 .5M63.6 76.3v.4M63.8 76.3l-.2 .2M64 76.5h.3a.16 .16 0 0 0-.2-.2 .16 .16 0 0 0-.1 .2 .16 .16 0 0 0 .2 .2l.1-.1M64.8 76.4h-.2v.1l.2 .1-.1 .1-.2-.1M65 76.2h.1M65 76.3v.4M65.5 76.4h-.2v.1l.2 .1-.1 .1-.2-.1M65.7 76.3h.2M65.8 76.2v.4l.1 .1M66.6 76.3v.4"/>
<path d="M66.8 76.3l-.2 .2M40.8 82l.3-.1 .1-.1-.4-.1v.5M41 82l.2 .2M41.4 81.8l.2-.1 .1 .2-.3 .3h.3M42 81.7a.23 .23 0 0 1 .3 .3 .23 .23 0 0 1-.3 .2l-.1-.2zM43.9 84h.4l.1 .1v.2h-.5M43.9 82v-.2l.2 .1a.17 .17 0 0 1 .3-.1 .17 .17 0 0 1-.1 .3M43.9 82.5h.5M43.9 82.3v.3M43.9 80l.5 .4M44.2 83.2v-.3h-.2l-.1 .3h.5M44.2 80.9v-.3h-.2l-.1 .3h.5"/>
<path d="M44.3 83.5v.2M44.4 83.4l-.5 .2 .5 .2M44.4 82.8l-.2 .2M44.4 80.6l-.2 .1M44.4 80l-.5 .4M44.6 81.1v.5M46.2 83.6h.4l.1 .1v.2h-.5M46.2 81.7v-.3l.2 .1a.17 .17 0 0 1 .3-.1 .17 .17 0 0 1-.1 .3M46.2 82.1h.5M46.2 80.2v.3M46.2 81.9v.4M46.2 80.4h.5"/>
<path d="M46.5 82.8l-.1-.3h-.1l-.1 .3h.5M46.6 83.1v.2M46.7 83l-.5 .2 .5 .2M46.7 82.5l-.2 .1M46.9 80.7v.5M49.8 80.8h.4l.1 .1v.2h-.5M50.2 80.2v.3M50.3 80.2l-.5 .2 .5 .2M52.2 81.6h.4l.1 .1v.2h-.5M52.2 80.1h.5M52.5 80.8v-.3h-.2l-.1 .3h.5M52.6 81.1v.2"/>
<path d="M52.7 81l-.5 .2 .5 .2M52.7 80.4l-.2 .2"/>
<circle cx="42.7" cy="56.8" r=".23"/>
<circle cx="42.7" cy="58" r=".23"/>
<circle cx="58.5" cy="50" r=".23"/>
<circle cx="59.7" cy="58.4" r=".23"/>
<circle cx="62.8" cy="53.1" r=".23"/>
<circle cx="63.5" cy="47.2" r=".23"/>
<circle cx="44.3" cy="77.2" r=".17"/>
<circle cx="46.6" cy="76.8" r=".17"/>
<circle cx="50.2" cy="74.2" r=".17"/>
<circle cx="51.8" cy="64.3" r=".23"/>
<circle cx="52.6" cy="75" r=".17"/>
<circle cx="58.9" cy="72.6" r=".17"/>
<circle cx="66.3" cy="76.5" r=".17"/>
</g>
<g fill="none" stroke="#f00" stroke-width=".11">
<path d="M50.4 56.4v.4h.7v-.4M50.4 55.7h.7l-.7 .5h.7M50.7 58.3v-.3l-.2-.1-.1 .4h.7M50.7 56.6v.2M51.1 57.9l-.4 .2M51.3 57.1v.5M57.4 59.7a.32 .32 0 0 1 .4-.1 .32 .32 0 0 1 .1 .4 .31 .31 0 0 1-.4 .1 .31 .31 0 0 1-.1-.4zM57.9 58.8h-.6l.6 .3-.6 .2h.6M47.7 63.6a.32 .32 0 0 1 .4-.1 .32 .32 0 0 1 .2 .4 .31 .31 0 0 1-.5 .1 .31 .31 0 0 1-.1-.4zM47.8 64.2a.24 .24 0 0 0-.2 .3 .24 .24 0 0 0 .3 .2h.1a.24 .24 0 0 0 .3-.2 .24 .24 0 0 0-.2-.3M47.9 66.2v-.3l-.2-.1-.1 .4h.7M48 62.5l-.1-.4h-.2l-.1 .4h.7"/>
<path d="M48.3 65.8l-.4 .2M48.3 62.7h-.7l.7 .3-.7 .2h.7M48.5 65v.5M53.9 62.9h.6M53.9 62.7v.4M54.2 65.3l-.1-.3-.2-.1v.4h.6M54.2 63.8l-.1-.4h-.2v.4h.6M54.5 64.9l-.3 .2M54.5 63.4l-.3 .2M54.7 64.1v.5M57.3 64.7v.4h.6M57.3 60.4v.4"/>
<path d="M57.3 61.1v.4M57.3 61.3h.6M57.3 60.6h.6M57.4 61.8a.32 .32 0 0 1 .4 0 .32 .32 0 0 1 .1 .3 .31 .31 0 0 1-.4 .1 .31 .31 0 0 1-.1-.4zM57.6 66.6v-.3l-.3-.1v.4h.6M57.6 64.2l-.1-.2-.2 .1v.4h.6v-.3l-.1-.2-.2 .1v.4M57.6 62.7l-.1-.2h-.2v.4h.6v-.2l-.1-.2-.2 .1v.3M57.6 64.9v.2M57.9 66.2l-.3 .2M58.2 63.2v.6M58.2 65.4v.5M60.6 63.5v.4h.6"/>
<path d="M60.6 61.3v.4M60.6 61.5h.6M60.7 60.6a.32 .32 0 0 1 .4-.1 .32 .32 0 0 1 .1 .4 .31 .31 0 0 1-.4 .1 .31 .31 0 0 1-.1-.4zM60.9 65.4v-.4h-.3v.4h.6M60.9 63l-.1-.2h-.2v.4h.6v-.2l-.1-.2-.2 .1v.3M60.9 63.7v.2M60.9 60.3v-.4h-.3v.4h.6M61.2 65l-.3 .2M61.4 62v.5M61.4 64.2v.5"/>
</g>
<g font-size="1.2" fill="#fff">
<text x="11.8" y="10.8">U3</text>
<text x="24" y="7.7">U6</text>
<text x="32.7" y="8.5">H4</text>
<text x="56" y="8.9">C1</text>
<text x="26" y="14.1">SW1</text>
<text x="33.6" y="17.7">U7</text>
<text x="38.7" y="13.5">X1</text>
<text x="47.9" y="12.4">C2</text>
<text x="30.2" y="23.8">Q1</text>
<text x="46" y="18.5">U4</text>
<text x="9.5" y="24.3" transform="rotate(-90 9.5 24.3)">U13</text>
<text x="47.8" y="24.9" transform="rotate(-90 47.8 24.9)">Y2</text>
<text x="53.4" y="29.8" transform="rotate(-90 53.4 29.8)">U11</text>
<text x="67" y="33" transform="rotate(-90 67 33)">H5</text>
<text x="25" y="38.7">U12</text>
<text x="37.5" y="36.6" transform="rotate(-90 37.5 36.6)">U1</text>
<text x="45.9" y="38.5">U10</text>
<text x="47.4" y="36.1" transform="rotate(-90 47.4 36.1)">U9</text>
<text x="51.3" y="37.1" transform="rotate(-90 51.3 37.1)">U8</text>
<text x="19.3" y="42.1">U14</text>
<text x="56.4" y="44.5">U_MCU</text>
<text x="6.6" y="50.5" transform="rotate(-90 6.6 50.5)">U2</text>
<text x="13.2" y="50.7">D2</text>
<text x="30.3" y="52.6" transform="rotate(-90 30.3 52.6)">C_CAN_IN</text>
<text x="36.8" y="52.3" transform="rotate(-90 36.8 52.3)">C_MEM_HF</text>
<text x="47" y="50.7" transform="rotate(-90 47 50.7)">U_IMU</text>
<text x="52.4" y="48.8" transform="rotate(-90 52.4 48.8)">U_CAN</text>
<text x="13.2" y="56">C_UART_IN</text>
<text x="26.9" y="55.5" transform="rotate(-90 26.9 55.5)">C_BARO_IN</text>
<text x="31.2" y="58" transform="rotate(-90 31.2 58)">C_COMP</text>
<text x="34.1" y="58.9" transform="rotate(-90 34.1 58.9)">C_CAN_HFC_MEM_IN</text>
<text x="38.2" y="59.5" transform="rotate(-90 38.2 59.5)">C_UART_HF</text>
<text x="40.5" y="54" transform="rotate(-90 40.5 54)">C_IMU_HF</text>
<text x="47.4" y="57.1" transform="rotate(-90 47.4 57.1)">U5</text>
<text x="56.6" y="57.4" transform="rotate(-90 56.6 57.4)">U_UART</text>
<text x="58.3" y="54.8">U_MEM</text>
<text x="9.6" y="61.2" transform="rotate(-90 9.6 61.2)">COUT2</text>
<text x="15.2" y="62.3" transform="rotate(-90 15.2 62.3)">C_IMU_IN</text>
<text x="18" y="60.3" transform="rotate(-90 18 60.3)">C15</text>
<text x="23" y="63.7" transform="rotate(-90 23 63.7)">C_MCU_HF</text>
<text x="27.1" y="63.6" transform="rotate(-90 27.1 63.6)">C_BARO_HF</text>
<text x="30.4" y="62.8" transform="rotate(-90 30.4 62.8)">C_MCU_IN</text>
<text x="38" y="64">L1</text>
<text x="9.2" y="68.2">TP3</text>
<text x="24" y="68.8" transform="rotate(-90 24 68.8)">D1</text>
<text x="34.3" y="70.4" transform="rotate(-90 34.3 70.4)">COUT1</text>
<text x="40.9" y="69.9">U_BARO</text>
<text x="9.2" y="72.3">TP5</text>
<text x="9.3" y="77.1">TP6</text>
<text x="9.3" y="82.1">TP1</text>
<text x="16.4" y="82.2">TP2</text>
<text x="69.8" y="82.4" transform="rotate(-90 69.8 82.4)">H1</text>
<text x="9.3" y="87.1">TP7</text>
<text x="15.9" y="87.2">TP4</text>
<text x="31.5" y="86.4">USBC1</text>
<text x="45.2" y="85.9">H3</text>
<text x="58" y="85.8">H2</text>
</g>
<g font-size="1.1" fill="#fff">
<text x="51.4" y="58.4" transform="rotate(-90 51.4 58.4)">R_EN</text>
<text x="54.8" y="65.4" transform="rotate(-90 54.8 65.4)">R_RT</text>
<text x="61.5" y="65.5" transform="rotate(-90 61.5 65.5)">R_FB_TOP</text>
<text x="48.6" y="66.3" transform="rotate(-90 48.6 66.3)">R_COMP</text>
<text x="58.2" y="66.7" transform="rotate(-90 58.2 66.7)">R_FB_BOTTOM</text>
</g>
<g font-size=".9" fill="#fff">
<text x="46.4" y="4.8">C17</text>
<text x="40.4" y="6.5" transform="rotate(-90 40.4 6.5)">R12</text>
<text x="65.7" y="10.2">C6</text>
<text x="32" y="14.2" transform="rotate(-90 32 14.2)">R11</text>
<text x="43.5" y="12.4">C11</text>
<text x="59.5" y="17.3">C18</text>
<text x="65.9" y="15.7">C12</text>
<text x="16.7" y="20.3" transform="rotate(-90 16.7 20.3)">R6</text>
<text x="19.7" y="20.5" transform="rotate(-90 19.7 20.5)">R5</text>
<text x="22.9" y="20.6" transform="rotate(-90 22.9 20.6)">R4</text>
<text x="38.2" y="22.7">C7</text>
<text x="40.7" y="22.5">C9</text>
<text x="53.3" y="21.8">C16</text>
<text x="57.2" y="21.6">C14</text>
<text x="17.3" y="26.2" transform="rotate(-90 17.3 26.2)">C31</text>
<text x="21" y="25.9" transform="rotate(-90 21 25.9)">C32</text>
<text x="34.3" y="26.3" transform="rotate(-90 34.3 26.3)">R8</text>
<text x="38.7" y="25.4" transform="rotate(-90 38.7 25.4)">L2</text>
<text x="41.2" y="25.3" transform="rotate(-90 41.2 25.3)">R1</text>
<text x="48.9" y="29.8" transform="rotate(-90 48.9 29.8)">R16</text>
<text x="53.2" y="25.1">C23</text>
<text x="57.5" y="24.6">C13</text>
<text x="59.4" y="28.4">C20</text>
<text x="73.5" y="29">C8</text>
<text x="8.3" y="33.2" transform="rotate(-90 8.3 33.2)">R7</text>
<text x="11.2" y="33.3" transform="rotate(-90 11.2 33.3)">R17</text>
<text x="14.6" y="33" transform="rotate(-90 14.6 33)">R2</text>
<text x="17.8" y="33" transform="rotate(-90 17.8 33)">R3</text>
<text x="55.7" y="34.3">R14</text>
<text x="60" y="30.9">C19</text>
<text x="73.4" y="32.2">C26</text>
<text x="73.7" y="35.6">C3</text>
<text x="56.3" y="40.5" transform="rotate(-90 56.3 40.5)">R15</text>
<text x="56.6" y="37.9" transform="rotate(-90 56.6 37.9)">R13</text>
<text x="62.9" y="41.5" transform="rotate(-90 62.9 41.5)">C4</text>
<text x="12.8" y="46.4">R21</text>
<text x="42.2" y="47.4" transform="rotate(-90 42.2 47.4)">R10</text>
<text x="46.8" y="43" transform="rotate(-90 46.8 43)">R9</text>
<text x="52.6" y="42" transform="rotate(-90 52.6 42)">L3</text>
<text x="59.7" y="47.7">C_MEM_OUT</text>
<text x="64.8" y="43">C27</text>
<text x="66.1" y="45.3">C25</text>
<text x="67.6" y="43">C28</text>
<text x="69.6" y="45.5">C30</text>
<text x="18.3" y="48.7">C37</text>
<text x="54.7" y="50.5">C_CAN_OUT</text>
<text x="66.1" y="53.3">C10</text>
<text x="66.2" y="50.2">C29</text>
<text x="66.3" y="48.2">C24</text>
<text x="69.2" y="51.2">C22</text>
<text x="69.6" y="48.1">C21</text>
<text x="55.4" y="58.9">C_UART_OUT</text>
<text x="63.3" y="56.5" transform="rotate(-90 63.3 56.5)">C_IMU_OUTC5</text>
<text x="69.1" y="55.4">C36</text>
<text x="43.2" y="61.1" transform="rotate(-90 43.2 61.1)">C_BARO_OUT</text>
<text x="52.2" y="68.1" transform="rotate(-90 52.2 68.1)">C_MCU_OUT</text>
<text x="27.8" y="76.7">C33</text>
<text x="31.4" y="76.1" transform="rotate(-90 31.4 76.1)">R_USB_DM</text>
<text x="35.1" y="75.2" transform="rotate(-90 35.1 75.2)">R18</text>
<text x="39.2" y="78" transform="rotate(-90 39.2 78)">R_USB_DP</text>
<text x="42.5" y="77.8" transform="rotate(-90 42.5 77.8)">C35</text>
<text x="46.2" y="75.7" transform="rotate(-90 46.2 75.7)">C34</text>
<text x="51.7" y="72.9">UART2_TXresistor</text>
<text x="59.1" y="76.9">UART2_RXresistor</text>
<text x="36.1" y="78.5" transform="rotate(-90 36.1 78.5)">R19</text>
<text x="40.8" y="82.4">R20</text>
<text x="46.9" y="84" transform="rotate(-90 46.9 84)">UART3_TXresistor</text>
<text x="50.6" y="81.1" transform="rotate(-90 50.6 81.1)">UART1_RXresistor</text>
<text x="53" y="82" transform="rotate(-90 53 82)">UART1_TXresistor</text>
<text x="44.7" y="84.4" transform="rotate(-90 44.7 84.4)">UART3_RXresistor</text>
</g>
</svg>
